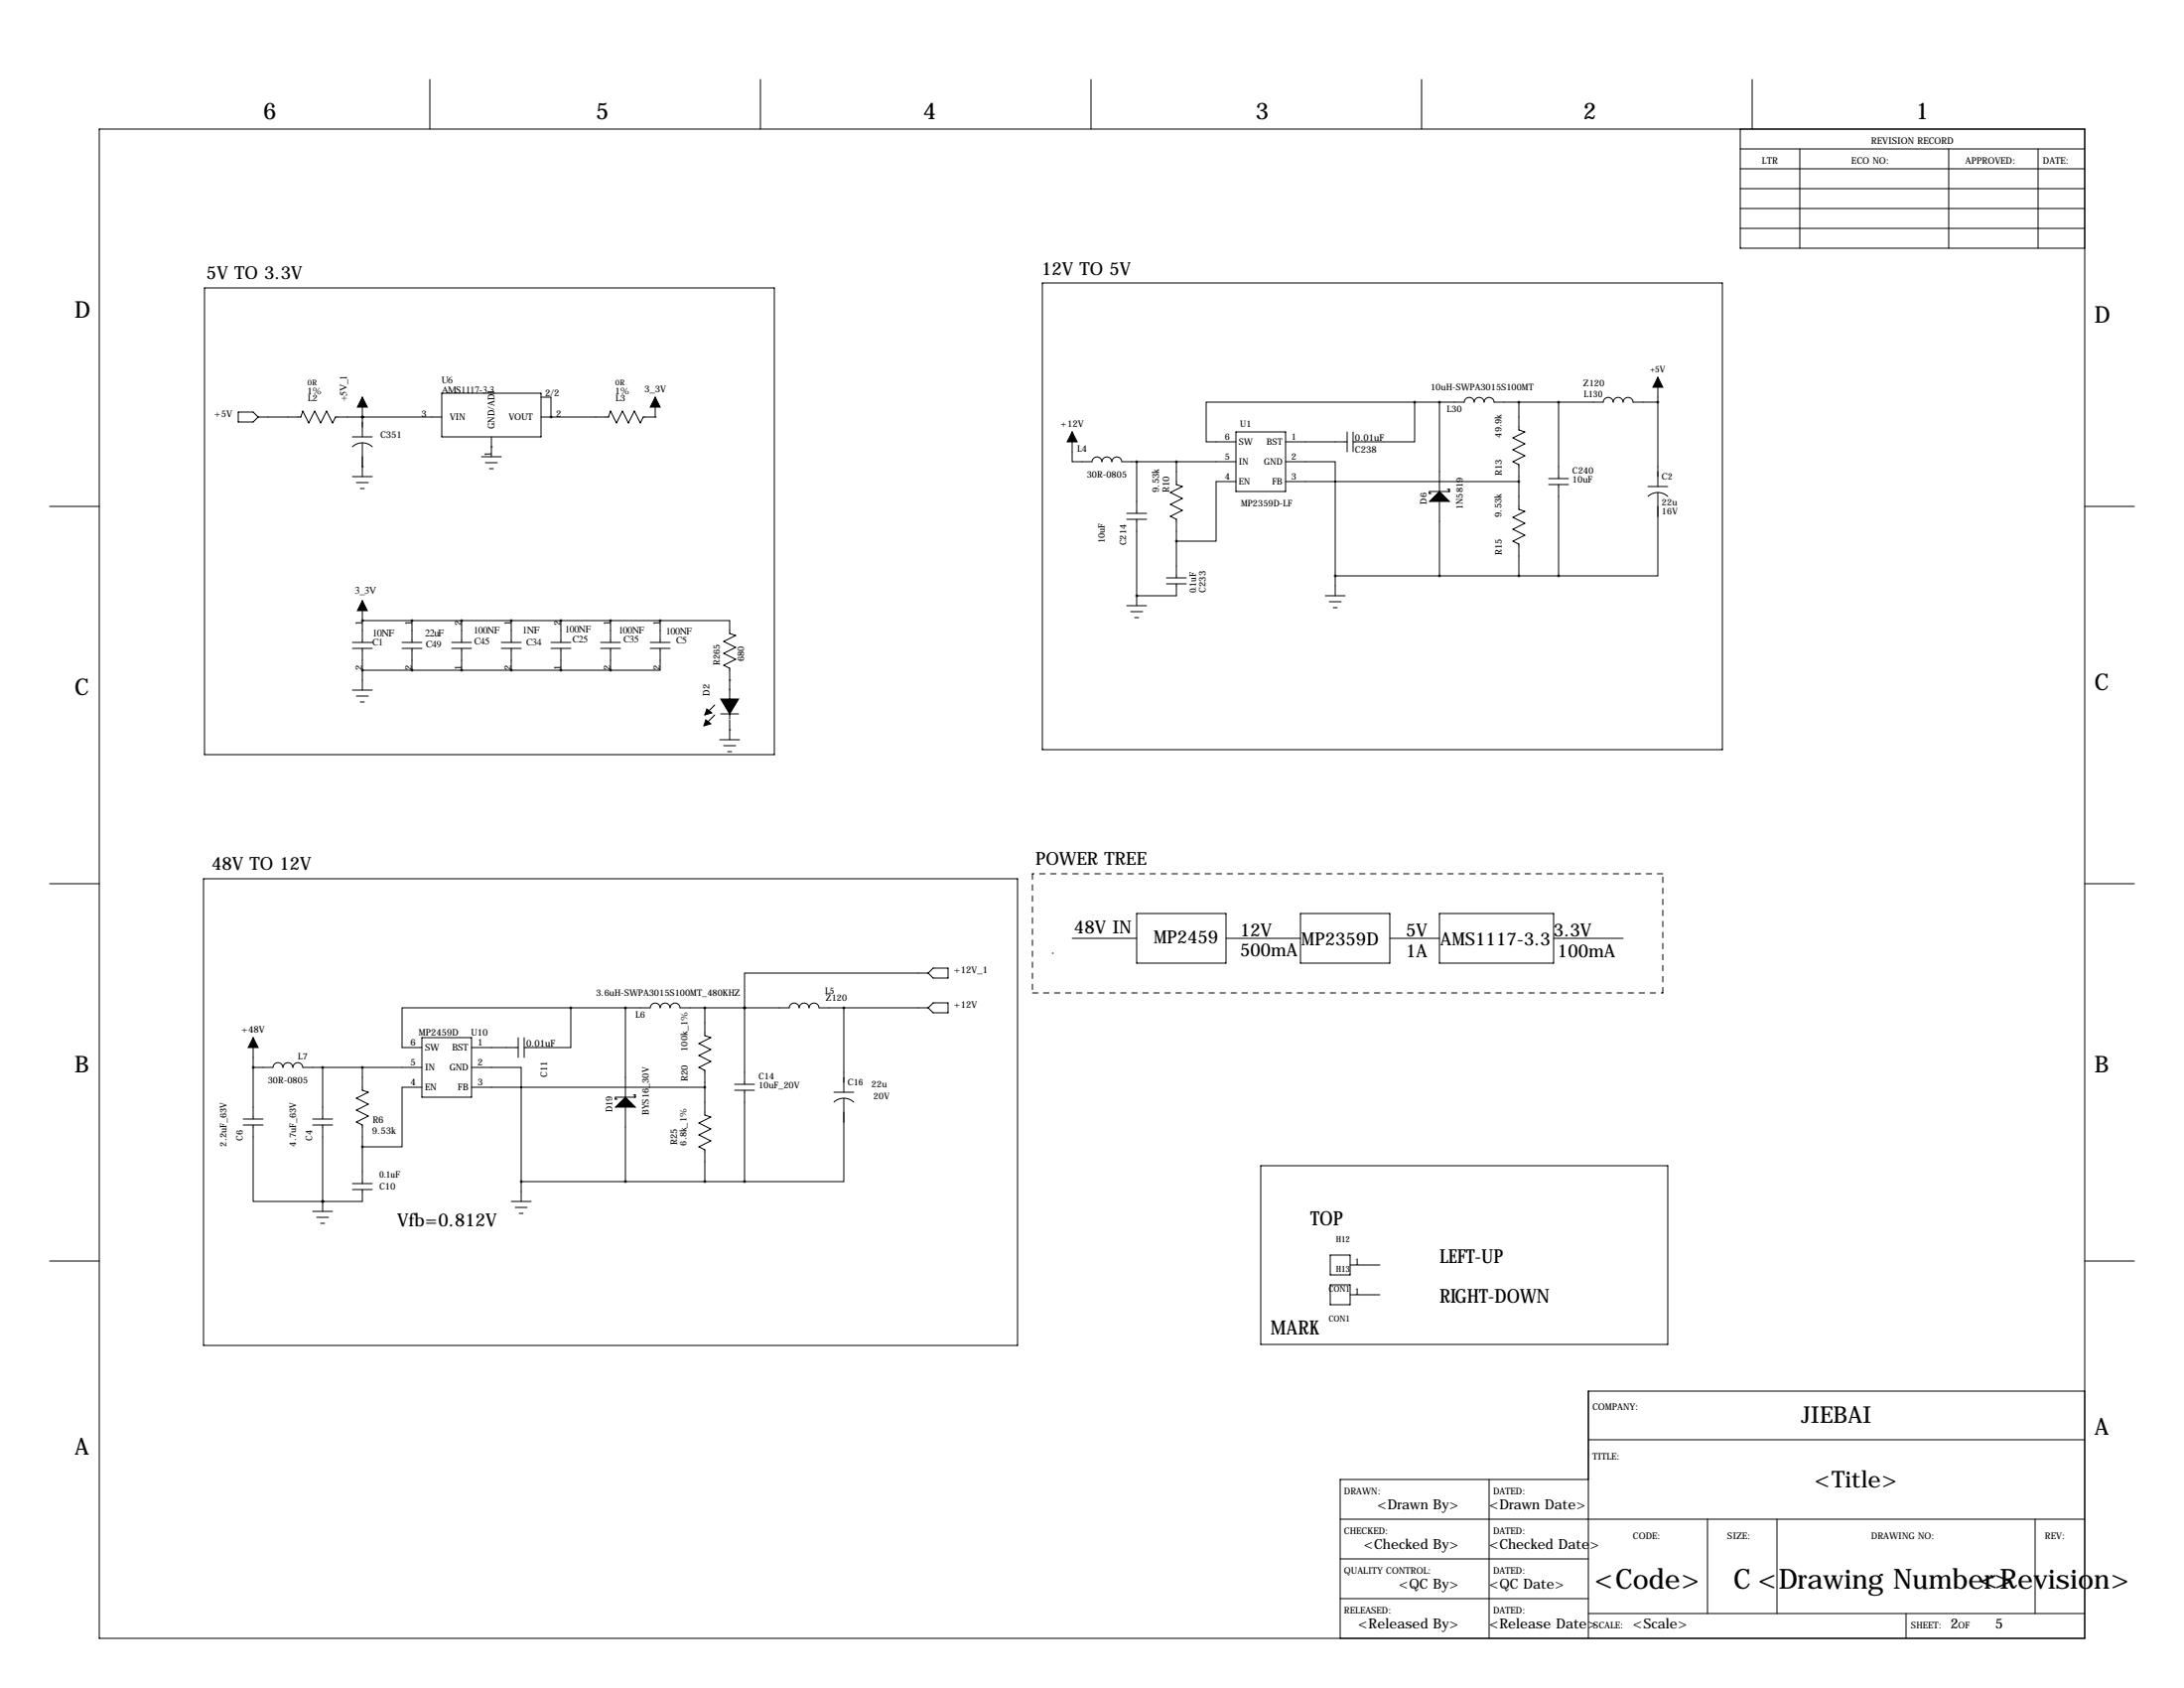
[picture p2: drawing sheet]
<svg xmlns="http://www.w3.org/2000/svg" width="559mm" height="432mm" viewBox="0 0 559 432" stroke-linecap="round" stroke-linejoin="round" font-family="sans-serif">
<g fill="none" stroke="#000" stroke-width=".25">
<path d="M25.4 33h508v386.1h-508zM110 20.3v12.7M194.6 20.3v12.7M279.1 20.3v12.7M363.7 20.3v12.7M445.3 38.1h88.1M445.3 33v30.5h88.1M448.3 20.3v12.7M460.5 38.1v25.4M498.6 38.1v25.4M521.5 38.1v25.4M445.3 48.3h88.1"/>
<path d="M445.3 43.2h88.1M445.3 53.3h88.1M445.3 58.4h88.1M52.3 73.7h145.8v119.3h-145.8zM266.7 72.4h174v119.4h-174zM424.2 96.5v28M61 105.4h3.8l1.2 1.3-1.2 1.2h-3.8zM66 106.7h11l.5-1.5 1.5 3 1.5-3 1.5 3 1.6-3 1.5 3 .8-1.5h27.1M90.2 111.8h5M90.2 114.3a3.7 3.7 0 0 1 5.1 0M92.7 106.7h.1M92.7 119.4h.1"/>
<path d="M92.7 101.6v10.2M92.7 113.3v8.6M113 100.6h25.4v11.2h-25.4zM123.2 116.8h5.1M124.2 118.4h3.1M125.2 119.9h1M125.7 114.3h.1M125.7 111.8v5M138.4 106.7h17.3l.5-1.5 1.5 3 1.6-3 1.5 3 1.5-3 1.5 3 .8-1.5h3M138.4 101.6h2.6v5.1M141 106.7h.1M167.6 106.7h.1"/>
<path d="M167.6 101.6v5.1M274.3 110.5v7.6h5.1a1.27 1.27 0 0 1 1.3-1.2 1.27 1.27 0 0 1 1.2 1.2 1.27 1.27 0 0 1 1.3-1.2 1.27 1.27 0 0 1 1.3 1.2 1.27 1.27 0 0 1 1.2-1.2 1.27 1.27 0 0 1 1.3 1.2h29.2M290.8 118.1v13.2M301 118.1v5.9l1.5 .5-3 1.5 3 1.5-3 1.5 3 1.6-3 1.5 1.5 .7v15M316.2 110.5h12.7v15.2h-12.7zM328.9 118.1h12.7v29.2M328.9 113h15.8M344.7 110.5v5.1M346.2 110.5v5.1M361.9 102.9h12.8a1.27 1.27 0 0 1 1.2-1.2 1.27 1.27 0 0 1 1.3 1.2 1.27 1.27 0 0 1 1.3-1.2 1.27 1.27 0 0 1 1.2 1.2 1.27 1.27 0 0 1 1.3-1.2 1.27 1.27 0 0 1 1.3 1.2h27.9a1.27 1.27 0 0 1 1.3-1.2 1.27 1.27 0 0 1 1.2 1.2 1.27 1.27 0 0 1 1.3-1.2 1.27 1.27 0 0 1 1.3 1.2 1.27 1.27 0 0 1 1.3-1.2 1.27 1.27 0 0 1 1.2 1.2h6.4M361.9 102.9h-53.3v10.1h7.6M361.9 102.9v10.1h-15.7"/>
<path d="M368.3 102.9v22.8M388.6 102.9v7.1l1.5 .5-3 1.5 3 1.5-3 1.6 3 1.5-3 1.5 1.5 .8v11.4l1.5 .5-3 1.5 3 1.6-3 1.5 3 1.5-3 1.5 1.5 .8v8.1M398.8 102.9v19.5M12.7 129.5h12.7M90.2 121.9h5M91.2 123.4h3M92.2 125h1M288.3 131.3h5.1M288.3 132.8h5.1M290.8 132.8v22.1M316.2 123.2h-5.1v15.2h-10.1M328.9 123.2h59.7"/>
<path d="M365.7 125.7v.5h.5M368.3 128.3v19M370.3 125.2h.5v.5h-5M396.2 122.4h5.1M396.2 124h5.1M398.8 124v23.3M421.6 124.5h5.1M421.7 127a3.7 3.7 0 0 1 5 0M424.2 126v21.3h-25.4M533.4 129.5h12.7M92.7 158.8h.1M92.7 153.7v10.6"/>
<path d="M92.7 158.8h94v3.3l1.5 .5-3 1.5 3 1.5-3 1.5 3 1.6-3 1.5 1.5 .7v13M105.4 158.8v5.5M118.1 158.8v5.5M130.8 158.8v5.5M143.5 158.8v5.5M156.2 158.8v5.5M168.9 158.8v5.5M288.3 154.9h5.1M289.3 156.5h3.1M290.3 158h1M290.8 152.4h.1M298.4 147.8h5.1"/>
<path d="M298.4 149.4h5.1M301 149.4v3h-10.2M339.1 152.4h5.1M340.1 153.9h3.1M341.1 155.4h1M341.6 147.3v5.1M341.6 147.3h57.2M90.2 164.3h5M90.2 165.9h5M90.2 176.5h5M91.2 178.1h3M92.2 179.6h1"/>
<path d="M92.7 165.9v10.6M92.7 171.4h63.5M102.9 164.3h5M102.9 165.9h5M105.4 165.9v5.5M115.6 164.3h5M115.6 165.9h5M118.1 165.9v5.5M128.3 164.3h5M128.3 165.9h5M130.8 165.9v5.5M141 164.3h5"/>
<path d="M141 165.9h5M143.5 165.9v5.5M153.7 164.3h5M153.7 165.9h5M156.2 165.9v5.5M166.4 164.3h5M166.4 165.9h5M168.9 165.9v5.5h-12.7M186.7 174h.1M182.9 180.3l-2.6 2.6M182.9 182.9l-2.6 2.5M184.1 189.2h5.1"/>
<path d="M184.4 182.6h4.6M185.2 190.8h3M186.2 192.3h1M186.7 186.7h.1M186.7 184.1v5.1M12.7 226.1h12.7M52.1 224.8h208.2v119.4h-208.2zM290.8 233.7h22.9v12.7h-22.9zM332.7 233.7h22.9v12.7h-22.9zM368.3 233.7h29.2v12.7h-29.2zM533.4 226.1h12.7M146 257.8h20.4a1.27 1.27 0 0 1 1.2-1.2 1.27 1.27 0 0 1 1.3 1.2 1.27 1.27 0 0 1 1.3-1.2 1.27 1.27 0 0 1 1.3 1.2 1.27 1.27 0 0 1 1.2-1.2 1.27 1.27 0 0 1 1.3 1.2h27.9a1.27 1.27 0 0 1 1.3-1.2 1.27 1.27 0 0 1 1.3 1.2 1.27 1.27 0 0 1 1.2-1.2 1.27 1.27 0 0 1 1.3 1.2 1.27 1.27 0 0 1 1.3-1.2 1.27 1.27 0 0 1 1.2 1.2h28"/>
<path d="M146 257.8v10.2h-11.9M146 257.8h-43.1v10.2h5M160 257.8v22.9M180.3 257.8v7.1l1.6 .5-3.1 1.6 3.1 1.5-3.1 1.5 3.1 1.5-3.1 1.5 1.5 .8v11.4l1.6 .6-3.1 1.5 3.1 1.5-3.1 1.5 3.1 1.5-3.1 1.6 1.5 .7v8.2M190.5 257.8h.1M190.5 257.8v19.6M215.9 257.8v21.6M237.5 248.9h-47v8.9M237.5 248.9l1.3-1.3h3.8v2.6h-3.8zM238.8 256.5h3.8v2.6h-3.8l-1.3-1.3zM269.2 243.8h.1M274.3 240h16.5"/>
<path d="M313.7 240h19M355.6 240h12.7M397.5 240h17.8M64.8 273h5.1a1.27 1.27 0 0 1 1.2-1.2 1.27 1.27 0 0 1 1.3 1.2 1.27 1.27 0 0 1 1.3-1.2 1.27 1.27 0 0 1 1.2 1.2 1.27 1.27 0 0 1 1.3-1.2 1.27 1.27 0 0 1 1.3 1.2h30.4M64.8 265.4v20.9M82.5 273v13.3M92.7 273v5.9l1.5 .5-3 1.5 3 1.5-3 1.6 3 1.5-3 1.5 1.5 .8v15M107.9 278.1h-5v15.3h-10.2M107.9 265.4h12.7v15.3h-12.7zM120.6 273h12.7v29.3M120.6 268h12M120.6 278.1h59.7"/>
<path d="M132.6 265.4v5.1M134.1 265.4v5.1M188 277.4h5M188 278.9h5M190.5 278.9v23.4M213.4 279.4h5M62.2 286.3h5.1M62.2 287.8h5.1M64.8 287.8v19.5h17.7M80 286.3h5.1M80 287.8h5.1M82.5 287.8v22.1"/>
<path d="M157.4 280.7v.5h.5M160 283.2v19.1M162.1 280.1h.5v.6h-5.1M213.4 281.9a3.7 3.7 0 0 1 5 0M215.9 280.9v21.4h-25.4M322.6 298.2h104.1v45.7h-104.1zM80 309.9h5.1M81 311.4h3.1M82 312.9h1.1M82.5 307.3h.1M90.2 302.8h5M90.2 304.3h5"/>
<path d="M92.7 304.3v3h-10.2M130.8 307.3h5.1M131.8 308.9h3.1M132.8 310.4h1.1M133.3 302.3v5M133.3 302.3h57.2M12.7 322.6h12.7M340.4 321.1h5v5h-5zM340.4 328.7h5v5.1h-5zM345.4 331.2h7.7M345.4 323.6h7.7M533.4 322.6h12.7"/>
<path d="M533.4 355.9h-127v63.2M381 378.5v40.6M406.4 368.3h127M406.4 378.5h-63.5v40.6M342.9 388.6h190.5M342.9 398.8h63.5M436.9 388.6v24.1M454.7 388.6v24.1M520.7 388.6v24.1M342.9 408.9h63.5M406.4 412.7h127M487.7 412.7v6.4"/>
</g>
<path d="M264.2 223.5v30.5M425.4 223.5h-161.2M264.2 254h161.2M425.4 254v-30.5" fill="none" stroke="#000" stroke-width=".25" stroke-dasharray="1.4 1.4"/>
<path d="M424.2 96.5l1.2 2.6h-2.5zM92.7 101.6l1.3 2.5h-2.6zM167.6 101.6l1.3 2.5h-2.5zM274.3 110.5l1.3 2.5h-2.6zM365.8 128.3l2.5-2.6 2.5 2.6zM92.7 153.7l1.3 2.5h-2.6zM186.7 178.8h2.3l-2.3 3.8zM184.4 178.8h2.3v3.8zM180.6 184.1l1.3 1.1-1.8 .5zM180.8 181.4l1.3 1-1.8 .5zM64.8 265.4l1.2 2.6h-2.5zM157.5 283.2l2.5-2.5 2.6 2.5z" fill="#000" stroke="#000" stroke-width=".25"/>
<path d="M290.8 118.1a.05 .05 0 0 0 .1 0 .05 .05 0 0 0-.1 0zM361.9 102.9a.05 .05 0 0 0 .1 0 .05 .05 0 0 0-.1 0zM341.6 147.3a.05 .05 0 0 0 .1 0 .05 .05 0 0 0-.1 0zM290.8 152.4a.05 .05 0 0 0 .1 0 .05 .05 0 0 0-.1 0zM82.5 273.1a.05 .05 0 0 0 .1 0 .05 .05 0 0 0-.1 0zM133.3 302.3a.05 .05 0 0 0 .1 0 .05 .05 0 0 0-.1 0zM180.3 302.3a.05 .05 0 0 0 .1 0 .05 .05 0 0 0-.1 0zM180.3 278.1a.05 .05 0 0 0 .1 0 .05 .05 0 0 0-.1 0zM82.5 307.3a.05 .05 0 0 0 .1 0 .05 .05 0 0 0-.1 0zM180.3 257.8a.05 .05 0 0 0 .1 0 .05 .05 0 0 0-.1 0zM64.7 273.1a.05 .05 0 0 0 .1 0 .05 .05 0 0 0-.1 0zM82.5 307.3a.05 .05 0 0 0 .1 0 .05 .05 0 0 0-.1 0zM146 257.8a.05 .05 0 0 0 .1 0 .05 .05 0 0 0-.1 0zM140.9 106.7a.05 .05 0 0 0 .1 0 .05 .05 0 0 0-.1 0z" fill="#000" stroke="#000" stroke-width=".63"/>
<g font-size="7.1">
<text x="408" y="406.4">&lt;Code&gt;</text>
<text x="443.5" y="406.4">C &lt;Drawing Number&gt;</text>
<text x="506.4" y="406.4">&lt;Revision&gt;</text>
</g>
<g font-size="5.9">
<text x="67.3" y="30.5">6</text>
<text x="152.4" y="30.5">5</text>
<text x="236.2" y="30.5">4</text>
<text x="321.3" y="30.5">3</text>
<text x="405.1" y="30.5">2</text>
<text x="490.2" y="30.5">1</text>
<text x="19" y="81.3">D</text>
<text x="535.9" y="82.6">D</text>
<text x="19" y="177.8">C</text>
<text x="535.9" y="176.5">C</text>
<text x="19" y="274.3">B</text>
<text x="535.9" y="274.3">B</text>
<text x="460.9" y="364">JIEBAI</text>
<text x="535.9" y="367">A</text>
<text x="19" y="372.1">A</text>
<text x="464.3" y="380.5">&lt;Title&gt;</text>
</g>
<g font-size="5">
<text x="335.3" y="313.4">TOP</text>
<text x="325.1" y="341.4">MARK</text>
</g>
<g font-size="4.9">
<text x="368.3" y="323.1">LEFT-UP</text>
<text x="368.3" y="333.2">RIGHT-DOWN</text>
</g>
<g font-size="4.6">
<text x="52.8" y="71.4">5V TO 3.3V</text>
<text x="266.4" y="70.4">12V TO 5V</text>
<text x="264.9" y="221.2">POWER TREE</text>
<text x="54.1" y="222.5">48V TO 12V</text>
<text x="274.8" y="238.8">48V IN</text>
<text x="317.2" y="239.5">12V</text>
<text x="359.7" y="239.5">5V</text>
<text x="397.5" y="239.5">3.3V</text>
<text x="295.1" y="241.3">MP2459</text>
<text x="317.2" y="244.6">500mA</text>
<text x="333" y="241.8">MP2359D</text>
<text x="359.7" y="244.9">1A</text>
<text x="368.6" y="241.8">AMS1117-3.3</text>
<text x="398.5" y="244.9">100mA</text>
<text x="101.6" y="313.7">Vfb=0.812V</text>
</g>
<g font-size="3.6">
<text x="352.4" y="386.1">&lt;Drawn By&gt;</text>
<text x="381" y="386.1">&lt;Drawn Date&gt;</text>
<text x="348.9" y="396.2">&lt;Checked By&gt;</text>
<text x="381" y="396.2">&lt;Checked Date&gt;</text>
<text x="357.9" y="406.4">&lt;QC By&gt;</text>
<text x="381" y="406.4">&lt;QC Date&gt;</text>
<text x="347.5" y="416.5">&lt;Released By&gt;</text>
<text x="381" y="416.5">&lt;Release Date&gt;</text>
<text x="417.8" y="416.5">&lt;Scale&gt;</text>
<text x="499.1" y="416.5">2</text>
<text x="510.5" y="416.5">5</text>
</g>
<g font-size="2.6">
<text x="88.8" y="102.6" transform="rotate(-90 88.8 102.6)">+5V_1</text>
<text x="90.8" y="151.8">3_3V</text>
<text x="95.2" y="162.8">10NF</text>
<text x="108.7" y="162.8">22uF</text>
<text x="133.6" y="162.1">1NF</text>
</g>
<g font-size="2.5">
<text x="113" y="98">U6</text>
<text x="113" y="100.6">AMS1117-3.3</text>
<text x="144.6" y="161.9">100NF</text>
<text x="95.2" y="165.1">C1</text>
<text x="109" y="165.6">C49</text>
<text x="121.2" y="162.1">100NF</text>
<text x="121.3" y="164.9">C45</text>
<text x="134.6" y="165.1">C34</text>
<text x="146.5" y="164.4">C25</text>
<text x="158.2" y="162.1">100NF</text>
<text x="159.5" y="164.3">C35</text>
<text x="170.4" y="162.3">100NF</text>
<text x="173" y="164.6">C5</text>
</g>
<g font-size="2.4">
<text x="450.8" y="41.9">LTR</text>
<text x="473.7" y="41.9">ECO NO:</text>
<text x="478.8" y="36.8">REVISION RECORD</text>
<text x="502.9" y="41.9">APPROVED:</text>
<text x="522.7" y="41.9">DATE:</text>
<text x="78.6" y="100.8">1%</text>
<text x="139.4" y="101.3">2/2</text>
<text x="157.4" y="100.8">1%</text>
<text x="164.9" y="100.3">3_3V</text>
<text x="54.8" y="106.7">+5V</text>
<text x="107.9" y="106.7">3</text>
<text x="115.1" y="107.5">VIN</text>
<text x="130.1" y="107.5">VOUT</text>
<text x="142.2" y="106.7">2</text>
<text x="97.3" y="112">C351</text>
<text x="126.6" y="109.7" transform="rotate(-90 126.6 109.7)">GND/ADJ</text>
<text x="271.3" y="109.2">+12V</text>
<text x="346.7" y="112.7">0.01uF</text>
<text x="125.7" y="116.9" transform="rotate(-90 125.7 116.9)">1</text>
<text x="346.7" y="115.8">C238</text>
<text x="296.6" y="126" transform="rotate(-90 296.6 126)">9.53k</text>
<text x="384.3" y="121.7" transform="rotate(-90 384.3 121.7)">R13</text>
<text x="299.2" y="126.1" transform="rotate(-90 299.2 126.1)">R10</text>
<text x="384.2" y="132.3" transform="rotate(-90 384.2 132.3)">9.53k</text>
<text x="384.3" y="142.1" transform="rotate(-90 384.3 142.1)">R15</text>
<text x="308.5" y="151.6" transform="rotate(-90 308.5 151.6)">C233</text>
<text x="92.7" y="160" transform="rotate(-90 92.7 160)">1</text>
<text x="105.4" y="160" transform="rotate(-90 105.4 160)">1</text>
<text x="118.1" y="160" transform="rotate(-90 118.1 160)">2</text>
<text x="130.8" y="160" transform="rotate(-90 130.8 160)">1</text>
<text x="143.5" y="160" transform="rotate(-90 143.5 160)">2</text>
<text x="156.2" y="160" transform="rotate(-90 156.2 160)">1</text>
<text x="168.9" y="160" transform="rotate(-90 168.9 160)">1</text>
<text x="92.7" y="171.5" transform="rotate(-90 92.7 171.5)">2</text>
<text x="105.4" y="171.5" transform="rotate(-90 105.4 171.5)">2</text>
<text x="118.1" y="171.5" transform="rotate(-90 118.1 171.5)">1</text>
<text x="130.8" y="171.5" transform="rotate(-90 130.8 171.5)">2</text>
<text x="143.5" y="171.5" transform="rotate(-90 143.5 171.5)">1</text>
<text x="156.2" y="171.5" transform="rotate(-90 156.2 171.5)">2</text>
<text x="168.9" y="171.5" transform="rotate(-90 168.9 171.5)">2</text>
<text x="181.6" y="178" transform="rotate(-90 181.6 178)">D2</text>
<text x="244.1" y="248.9">+12V_1</text>
<text x="244.1" y="257.8">+12V</text>
<text x="61.8" y="264.2">+48V</text>
<text x="105.1" y="267.5">6</text>
<text x="107.2" y="264.8">MP2459D</text>
<text x="108.7" y="268.8">SW</text>
<text x="115.7" y="268.8">BST</text>
<text x="120.5" y="264.9">U10</text>
<text x="122.2" y="267.5">1</text>
<text x="134.6" y="267.6">0.01uF</text>
<text x="105.1" y="272.5">5</text>
<text x="108.7" y="273.9">IN</text>
<text x="115" y="273.9">GND</text>
<text x="122.2" y="272.5">2</text>
<text x="140" y="275.6" transform="rotate(-90 140 275.6)">C11</text>
<text x="105.1" y="277.6">4</text>
<text x="108.7" y="279">EN</text>
<text x="117.2" y="279">FB</text>
<text x="122.2" y="277.6">3</text>
<text x="176" y="276.7" transform="rotate(-90 176 276.7)">R20</text>
<text x="95.3" y="287.2">R6</text>
<text x="95.2" y="290.1">9.53k</text>
<text x="173.2" y="292.9" transform="rotate(-90 173.2 292.9)">R25</text>
<text x="97" y="304.3">C10</text>
<text x="346.7" y="323.6">1</text>
<text x="346.7" y="331.2">1</text>
<text x="407.4" y="360.7">COMPANY:</text>
<text x="407.4" y="373.4">TITLE:</text>
<text x="343.9" y="382.3">DRAWN:</text>
<text x="382" y="382.3">DATED:</text>
<text x="343.9" y="392.4">CHECKED:</text>
<text x="382" y="392.4">DATED:</text>
<text x="417.8" y="393.7">CODE:</text>
<text x="442" y="393.7">SIZE:</text>
<text x="478.8" y="393.7">DRAWING NO:</text>
<text x="523.2" y="393.7">REV:</text>
<text x="343.9" y="402.6">QUALITY CONTROL:</text>
<text x="382" y="402.6">DATED:</text>
<text x="343.9" y="412.7">RELEASED:</text>
<text x="382" y="412.7">DATED:</text>
<text x="407.7" y="416.6">SCALE:</text>
<text x="488.9" y="416.6">SHEET:</text>
<text x="501" y="416.6">OF</text>
</g>
<g font-size="2.3">
<text x="422.3" y="95.3">+5V</text>
<text x="366" y="99.9">10uH-SWPA3015S100MT</text>
<text x="405.1" y="98.9">Z120</text>
<text x="405.3" y="101.6">L130</text>
<text x="78.8" y="102.7">L2</text>
<text x="157.5" y="102.7">L3</text>
<text x="370.2" y="105.4">L30</text>
<text x="313.4" y="112.5">6</text>
<text x="317" y="113.8">SW</text>
<text x="317.3" y="109.2">U1</text>
<text x="324.1" y="113.8">BST</text>
<text x="330.5" y="112.5">1</text>
<text x="384.1" y="111.9" transform="rotate(-90 384.1 111.9)">49.9k</text>
<text x="275.6" y="115.6">L4</text>
<text x="313.4" y="117.6">5</text>
<text x="317" y="118.9">IN</text>
<text x="323.4" y="118.9">GND</text>
<text x="330.5" y="117.6">2</text>
<text x="278.1" y="122.3">30R-0805</text>
<text x="313.4" y="122.7">4</text>
<text x="317" y="124">EN</text>
<text x="325.5" y="124">FB</text>
<text x="330.5" y="122.7">3</text>
<text x="402.3" y="121.2">C240</text>
<text x="402.3" y="123.5">10uF</text>
<text x="425.2" y="122.7">C2</text>
<text x="317.5" y="129.6">MP2359D-LF</text>
<text x="365" y="129" transform="rotate(-90 365 129)">D6</text>
<text x="374.2" y="130.3" transform="rotate(-90 374.2 130.3)">1N5819</text>
<text x="425.2" y="129.4">22u</text>
<text x="425.2" y="131.7">16V</text>
<text x="282.7" y="139" transform="rotate(-90 282.7 139)">10uF</text>
<text x="288.1" y="139.5" transform="rotate(-90 288.1 139.5)">C214</text>
<text x="306.1" y="151.7" transform="rotate(-90 306.1 151.7)">0.1uF</text>
<text x="184.1" y="170.1" transform="rotate(-90 184.1 170.1)">R265</text>
<text x="190.3" y="169.2" transform="rotate(-90 190.3 169.2)">680</text>
<text x="152.5" y="254.9">3.6uH-SWPA3015S100MT_480KHZ</text>
<text x="211.2" y="254.3">L5</text>
<text x="211.3" y="256.1">Z120</text>
<text x="162.6" y="260.3">L6</text>
<text x="175.9" y="268.9" transform="rotate(-90 175.9 268.9)">100k_1%</text>
<text x="76.2" y="271">L7</text>
<text x="68.5" y="277.2">30R-0805</text>
<text x="194.1" y="276.1">C14</text>
<text x="194.1" y="278.5">10uF_20V</text>
<text x="216.9" y="277.6">C16</text>
<text x="223" y="278.2">22u</text>
<text x="223.5" y="281.3">20V</text>
<text x="156.7" y="284.6" transform="rotate(-90 156.7 284.6)">D19</text>
<text x="166" y="285.2" transform="rotate(-90 166 285.2)">BYS16_30V</text>
<text x="57.9" y="293.3" transform="rotate(-90 57.9 293.3)">2.2uF_63V</text>
<text x="62.1" y="291.8" transform="rotate(-90 62.1 291.8)">C6</text>
<text x="75.7" y="293.3" transform="rotate(-90 75.7 293.3)">4.7uF_63V</text>
<text x="79.8" y="291.8" transform="rotate(-90 79.8 291.8)">C4</text>
<text x="175.6" y="293" transform="rotate(-90 175.6 293)">6.8k_1%</text>
<text x="97" y="301.3">0.1uF</text>
</g>
<g font-size="2.2">
<text x="341.8" y="317.8">H12</text>
<text x="341.8" y="325.4">H13</text>
<text x="340" y="330.5">CON1</text>
<text x="340" y="338.1">CON1</text>
</g>
<g font-size="2">
<text x="78.7" y="98.6">0R</text>
<text x="157.5" y="98.6">0R</text>
</g>
</svg>
